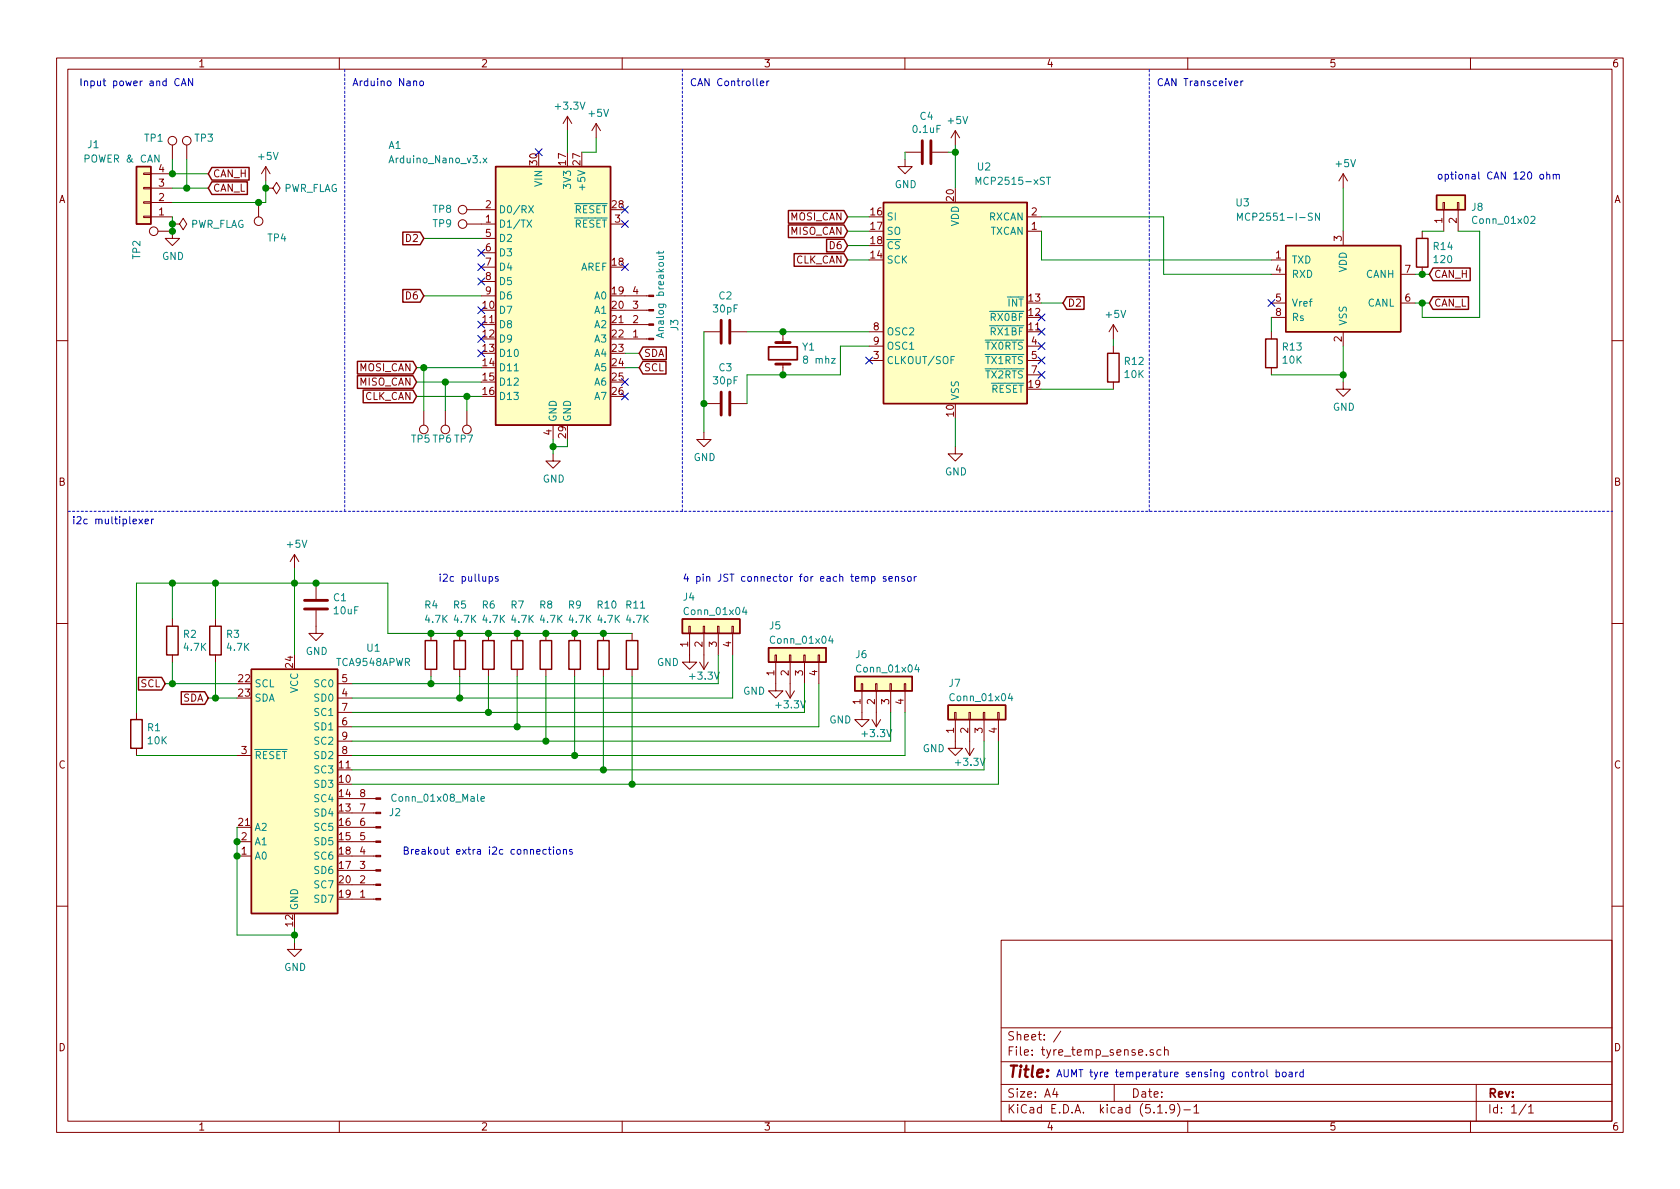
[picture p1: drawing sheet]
<svg xmlns="http://www.w3.org/2000/svg" width="297mm" height="210mm" viewBox="0 0 297 210" stroke-linecap="round" stroke-linejoin="round" font-family="sans-serif">
<g fill="none" stroke="#840000" stroke-width=".18">
<path d="M10 10.3h277v189.9h-277zM12 12.2h273v186.1h-273zM60 10.3v1.9M110 10.3v1.9M160 10.3v1.9M210 10.3v1.9M260 10.3v1.9M25.4 30.6h1.3v.3h-1.3zM25.4 33.1h1.3v.3h-1.3zM25.4 38.2h1.3v.3h-1.3zM25.4 35.7h1.3v.2h-1.3zM26.7 38.3h3.8"/>
<path d="M26.7 35.8h3.8M26.7 33.3h3.8M26.7 30.7h3.8M30.5 39.6h1.2l.7-1 .6 1-.6 1-.7-1M30.5 39.6h.1M30.5 25.6v2.6M33 25.6v2.6M45.7 35.8v2.5M47 33.3h1.3l.6-1 .6 1-.6 1-.6-1M47 33.3h.1M47 29.5l-.8 1.2M47 29.5v2.5"/>
<path d="M47 29.5l.8 1.2M82.5 39.6h5.1M82.5 37.1h5.1M100.3 20.6l-.7 1.2M100.3 20.6v2.5M100.3 20.6l.8 1.2M105.4 21.8l-.8 1.3M105.4 21.8v2.6M105.4 21.8l.8 1.3M107.9 39.6h2.6M160 28.2v1.3h1.3l-1.3 1.2-1.3-1.2h1.3M160 26.9h2.8"/>
<path d="M164.8 26.9h2.8M168.9 23.1v2.5M168.9 23.1l-.8 1.3M168.9 23.1l.8 1.3M181.6 38.3h2.5M237.5 30.7l-.8 1.3M237.5 30.7v2.6M237.5 30.7l.8 1.3M255.1 35.8h.3v1.3h-.3zM255.3 37.1v3.8M257.7 35.8h.2v1.3h-.2zM257.8 37.1v3.8"/>
<path d="M27.9 40.9h2.6v1.3h1.2l-1.2 1.2-1.3-1.2h1.3M85.1 42.2h2.5M85.1 44.7h2.5M85.1 47.2h2.5M85.1 49.8h2.5M85.1 52.3h2.5M110.5 52.3h4.2M110.5 54.9h4.2M110.5 57.4h4.2M110.5 59.9h4.2M124.5 58.7h2.8M129.3 58.7h2.8"/>
<path d="M138.4 58.7v1.9M153.7 58.7h2.5M181.6 40.9h2.5M196.8 57.4v2.5M196.8 57.4l-.7 1.3M196.8 57.4l.8 1.3M224.8 58.7v1.2M224.8 46h2.5M224.8 48.5h2.5M224.8 53.6h2.5M224.8 56.1h2.5M237.5 40.9v2.5"/>
<path d="M237.5 58.7v2.5M247.6 48.5h2.6M247.6 53.6h2.6M251.5 40.9v1.3M251.5 47.2v1.3M10 60.2h2M74.9 72.6v2.6M78.7 72.6v2.6M82.5 72.6v2.6M97.8 75.2v2.5M124.5 76.4v1.3h1.2l-1.2 1.3-1.3-1.3h1.3M124.5 71.4h2.8"/>
<path d="M129.3 71.4h2.8M138.4 64.4v1.9M153.7 63.7h2.5M153.7 61.2h2.5M168.9 79v1.3h1.3l-1.3 1.2-1.3-1.2h1.3M181.6 63.7h2.5M181.6 61.2h2.5M181.6 66.3h2.5M196.8 61.2v1.3M196.8 67.6v1.2M224.8 65v1.3M237.5 67.6v1.2h1.3l-1.3 1.3-1.3-1.3h1.3"/>
<path d="M285 60.2h2M52.1 98l-.8 1.3M52.1 98v2.6M52.1 98l.7 1.3M97.8 80.3v1.2h1.3l-1.3 1.3-1.3-1.3h1.3M10 110.3h2M30.5 109.5v1.2M30.5 115.8v1.3M38.1 109.5v1.2M38.1 115.8v1.3M55.9 107.9v4.1h1.2l-1.2 1.3-1.3-1.3h1.3M55.9 103.1v2.8"/>
<path d="M76.2 112v1.3M76.2 118.4v1.2M81.3 112v1.3M81.3 118.4v1.2M86.4 112v1.3M86.4 118.4v1.2M91.4 112v1.3M91.4 118.4v1.2M96.5 112v1.3M96.5 118.4v1.2M101.6 112v1.3M101.6 118.4v1.2"/>
<path d="M106.7 112v1.3M106.7 118.4v1.2M111.8 112v1.3M111.8 118.4v1.2M121.8 110.7h.2v1.3h-.2zM121.9 112v5.1h1.3l-1.3 1.3-1.3-1.3h1.3M123.7 117.1l.8 1.3M124.3 110.7h.3v1.3h-.3zM124.5 112v6.4M125.2 117.1l-.7 1.3M126.9 110.7h.2v1.3h-.2zM127 112v3.8"/>
<path d="M129.4 110.7h.3v1.3h-.3zM129.5 112v3.8M137 115.8h.3v1.3h-.3zM137.2 117.1v5.1h1.2l-1.2 1.2-1.3-1.2h1.3M139.6 115.8h.2v1.3h-.2zM139.7 117.1v6.3M142.1 115.8h.3v1.3h-.3zM142.2 117.1v3.8M144.7 115.8h.2v1.3h-.2zM144.8 117.1v3.8M285 110.3h2M24.1 126v1.2"/>
<path d="M24.1 132.3v1.3M41.9 133.6h2.5M59.7 133.6h2.5M59.7 123.4h2.5M59.7 120.9h2.5M59.7 128.5h2.5M59.7 126h2.5M59.7 131.1h2.5M138.9 122.2l.8 1.2M140.5 122.2l-.8 1.2M152.3 120.9h.2v1.3h-.2zM152.4 122.2v5h1.3l-1.3 1.3-1.3-1.3h1.3"/>
<path d="M154.2 127.2l.7 1.3M154.8 120.9h.3v1.3h-.3zM154.9 122.2v6.3M155.7 127.2l-.8 1.3M157.4 120.9h.2v1.3h-.2zM157.5 122.2v3.8M159.9 120.9h.2v1.3h-.2zM160 122.2v3.8M168.8 126h.2v1.2h-.2zM168.9 127.2v5.1h1.3l-1.3 1.3-1.3-1.3h1.3M170.7 132.3l.7 1.3M171.3 126h.3v1.2h-.3z"/>
<path d="M171.4 127.2v6.4M172.2 132.3l-.8 1.3M173.9 126h.2v1.2h-.2zM174 127.2v3.9M176.4 126h.3v1.2h-.3zM176.5 127.2v3.9M41.9 148.8h2.5M41.9 151.4h2.5M62.2 141.2h4.2M62.2 143.8h4.2M62.2 146.3h4.2M62.2 148.8h4.2"/>
<path d="M62.2 151.4h4.2M62.2 153.9h4.2M62.2 156.5h4.2M62.2 159h4.2M10 160.2h2M52.1 166.6v1.3h1.2l-1.2 1.3-1.3-1.3h1.3M177 166.3h108v32h-108zM285 160.2h2M60 198.3v1.9M110 198.3v1.9M160 198.3v1.9M177 194.8h108"/>
<path d="M177 191.8h108M177 187.8h108M177 181.8h108M186.5 192.5l-.4 1h1M186.8 193v1M187.6 182.3l-1.3 2M197 191.8v3M203.9 185.7a.37 .37 0 0 0-.6 .1l.1 .2 .5 .2 .1 .1-.2 .3-.5-.1M204.7 196.8h.8M205.3 185.7l-.5-.1-.3 .3 .2 .6h.6M205.9 185.7h.1a.37 .37 0 0 1 .6 .1v.8M205.9 185.1v1.5"/>
<path d="M206.2 196.7v.1M207.7 196l-.1 .1a.48 .48 0 0 1-.6 .1l-.2-.2 .2-.6a.48 .48 0 0 1 .6 .1 1.27 1.27 0 0 1-.2 1.2l-.4 .1M208.2 195.1a1.71 1.71 0 0 1 0 2.3M209.3 196.3h1.2M210 198.3v1.9M211.1 195.8l.4-.5v1.5M211.1 196.8h.9M260 198.3v1.9M261 191.8v6.5M269.8 195.2l-1.2 2M270.3 195.8l.4-.5v1.5M270.3 196.8h.8"/>
<circle cx="30.5" cy="24.9" r=".76"/>
<circle cx="33" cy="24.9" r=".76"/>
<circle cx="45.7" cy="39.1" r=".76"/>
<circle cx="81.8" cy="37.1" r=".76"/>
<circle cx="81.8" cy="39.6" r=".76"/>
<circle cx="27.2" cy="40.9" r=".76"/>
<circle cx="74.9" cy="75.9" r=".76"/>
<circle cx="78.7" cy="75.9" r=".76"/>
<circle cx="82.5" cy="75.9" r=".76"/>
</g>
<g fill="none" stroke="#840000" stroke-width=".25">
<path d="M24.1 29.5h2.6v10.1h-2.6zM37.5 29.6h6.5v2.2h-6.5l-.7-1.1zM37.5 32.2h6.2v2.2h-6.2l-.7-1.1zM87.6 29.5h20.3v45.7h-20.3zM139.4 37.2h9.8l.7 1.1-.7 1.2h-9.8zM139.4 39.8h9.8l.7 1.1-.7 1.1h-9.8zM156.2 35.8h25.4v35.6h-25.4zM254 34.5h5.1v2.6h-5.1zM71.2 41h3.1l.6 1.2-.6 1.1h-3.1zM71.2 51.2h3.1l.6 1.1-.6 1.1h-3.1zM140.4 44.9h8.8l.7 1.1-.7 1.1h-8.8zM146.2 42.3h3l.7 1.1-.7 1.1h-3z"/>
<path d="M188.6 52.5h3.1v2.2h-3.1l-.6-1.1zM223.8 59.9h2v5.1h-2zM227.3 43.4h20.3v15.3h-20.3zM250.4 42.2h2.1v5h-2.1zM253.4 47.4h6.5v2.2h-6.5l-.7-1.1zM253.4 52.5h6.2v2.2h-6.2l-.7-1.1zM63.2 63.9h9.8l.7 1.1-.7 1.1h-9.8zM63.2 66.4h9.8l.7 1.2-.7 1.1h-9.8zM64.2 69h8.8l.7 1.1-.7 1.1h-8.8zM113.7 63.9h4.1v2.2h-4.1l-.7-1.1zM113.7 61.4h4.1v2.2h-4.1l-.7-1.1zM195.8 62.5h2.1v5.1h-2.1z"/>
<path d="M24.5 119.8h4.1l.6 1.1-.6 1.1h-4.1zM29.5 110.7h2v5.1h-2zM37.1 110.7h2v5.1h-2zM44.4 118.4h15.3v43.1h-15.3zM75.2 113.3h2v5.1h-2zM80.3 113.3h2v5.1h-2zM85.3 113.3h2.1v5.1h-2.1zM90.4 113.3h2.1v5.1h-2.1zM95.5 113.3h2v5.1h-2zM100.6 113.3h2v5.1h-2zM105.7 113.3h2v5.1h-2zM110.7 113.3h2.1v5.1h-2.1z"/>
<path d="M120.6 109.5h10.2v2.5h-10.2zM135.9 114.5h10.1v2.6h-10.1zM151.1 119.6h10.2v2.6h-10.2zM23.1 127.2h2v5.1h-2zM32.1 122.3h4.1l.6 1.1-.6 1.2h-4.1zM167.6 124.7h10.2v2.5h-10.2z"/>
</g>
<g fill="#ffffc2" stroke="#ffffc2" stroke-width=".18">
<path d="M167.6 124.7h10.2v2.5h-10.2z"/>
<path d="M120.6 109.5h10.2v2.5h-10.2z"/>
<path d="M151.1 119.6h10.2v2.6h-10.2z"/>
<path d="M135.9 114.5h10.1v2.6h-10.1z"/>
<path d="M254 34.5h5.1v2.6h-5.1z"/>
<path d="M24.1 29.5h2.6v10.1h-2.6z"/>
<path d="M87.6 29.5h20.3v45.7h-20.3z"/>
<path d="M227.3 43.4h20.3v15.3h-20.3z"/>
<path d="M44.4 118.4h15.3v43.1h-15.3z"/>
<path d="M156.2 35.8h25.4v35.6h-25.4z"/>
</g>
<g fill="none" stroke="#008484" stroke-width=".18">
<path d="M85.4 28l.7 .8M86.1 28l-.7 .8M93.2 38.9l.8 1.3M93.5 36.4l.8 1.2M94 38.9l-.8 1.3M94.3 36.4l-.8 1.2M172.6 32.6v-1.3l.4 1 .4-1v1.3M185 31.3h.8M218.8 39v-1.3l.4 .9 .4-.9v1.3M233.3 37.7v1.3l-.7-1.3v1.3M270.7 38.4l.5-.2 .2 .4-.1 .2-.7 .7h.8M116.5 45.3h.8"/>
<path d="M116.5 44.4v.5M117.2 45.3l.1 .2v.3l-.8 .1M117.3 58.9l-1.2 .4 1.2 .4M117.3 44.4l-.2 .3h-1M168.8 63h-.7v1.3M131.6 107.4l-.3 .8h.8M131.9 107.8v.9M146.8 112.4l-.3 .9h.8M147.1 112.9v.9M162.1 117.5l-.3 .9h.8M162.4 118v.8M178.6 122.6l-.3 .9h.8"/>
<path d="M178.9 123.1v.8M85 141.3l.6-.1v-.3h-.4l-.2 .1 .1 .7h.5"/>
</g>
<path d="M163.1 24.9v4.1M164.6 24.9v4.1M127.5 56.6v4.1M129 56.6v4.1M127.5 69.3v4.1M129 69.3v4.1M137.2 60.6h2.5M137.2 64.4h2.5M53.8 106.2h4.1M53.8 107.7h4.1" fill="none" stroke="#840000" stroke-width=".51"/>
<g fill="#840000" stroke="#840000" stroke-width=".18">
<path d="M66.4 141.1h.9v.2h-.9z"/>
<path d="M66.4 143.6h.9v.3h-.9z"/>
<path d="M66.4 146.2h.9v.2h-.9z"/>
<path d="M66.4 148.7h.9v.3h-.9z"/>
<path d="M66.4 151.3h.9v.2h-.9z"/>
<path d="M66.4 153.8h.9v.2h-.9z"/>
<path d="M66.4 156.3h.9v.3h-.9z"/>
<path d="M66.4 158.9h.9v.2h-.9z"/>
<path d="M114.7 52.2h.9v.2h-.9z"/>
<path d="M114.7 54.7h.9v.3h-.9z"/>
<path d="M114.7 57.3h.9v.2h-.9z"/>
<path d="M114.7 59.8h.9v.3h-.9z"/>
</g>
<path d="M135.9 61.3h5.1v2.3h-5.1z" fill="none" stroke="#840000" stroke-width=".3"/>
<path d="M61 12.3v78.1M120.6 12.3v78.1M203.2 12.3v78.1M12.1 90.4h273" fill="none" stroke="#0000c2" stroke-width=".18" stroke-dasharray=".4 .4"/>
<g fill="none" stroke="#008400" stroke-width=".18">
<path d="M30.5 33.3h6.3M30.5 28.2v2.5h6.3M30.5 38.3v2.6M33 28.2v5.1M47 32v3.8h-16.5M100.3 23.1v3.8M105.4 24.4v2.5h-2.5M149.9 38.3h3.8M160 26.9v1.3M167.6 26.9h1.3M168.9 25.6v7.7M184.1 38.3h21.6v10.2h19.1"/>
<path d="M237.5 33.3v7.6M74.9 52.3h10.2M74.9 42.2h10.2M124.5 58.7v17.7M132.1 58.7h21.6M149.9 40.9h3.8M149.9 46h3.8M149.9 43.4h3.8M184.1 53.6h3.9M184.1 40.9v5.1h40.7M196.8 59.9v1.3M224.8 56.1v2.6"/>
<path d="M250.2 48.5h2.5M250.2 53.6h2.5M251.5 40.9h3.8M257.8 40.9h3.8v15.2h-10.1v-2.5M73.7 65h11.4M73.7 70.1h11.4M73.7 67.6h11.4M74.9 65v7.6M78.7 67.6v5M82.5 70.1v2.5M97.8 77.7v2.6M100.3 77.7v1.3h-2.5"/>
<path d="M110.5 65h2.5M110.5 62.5h2.5M153.7 61.2h-5.1v5.1h-16.5v5.1M168.9 73.9v5.1M184.1 68.8h12.7M224.8 66.3h12.7M237.5 61.2v6.4M30.5 103.1v6.4M30.5 117.1v3.8M38.1 103.1v6.4M38.1 117.1v6.3M52.1 100.6v15.2"/>
<path d="M76.2 119.6v1.3M81.3 119.6v3.8M86.4 119.6v6.4M91.4 119.6v8.9M96.5 119.6v11.5M101.6 119.6v14M106.7 119.6v16.5M111.8 112h-43.2v-8.9h-44.5v22.9M111.8 119.6v19.1M127 115.8v5.1h-64.8M129.5 115.8v7.6h-67.3M24.1 133.6h17.8"/>
<path d="M29.2 120.9h12.7M36.8 123.4h5.1M142.2 120.9v5.1h-80M144.8 120.9v7.6h-82.6M157.5 126v5.1h-95.3M160 126v7.6h-97.8M174 131.1v5h-111.8M176.5 131.1v7.6h-114.3M41.9 146.3v19h10.2M52.1 164.1v2.5"/>
</g>
<g fill="none" stroke="#0000c2" stroke-width=".18">
<path d="M31.7 14a.6 .6 0 0 0-.8 .4 .6 .6 0 0 0 .5 .8l.3-.2M32.1 15.2l.4-1.3 .4 1.3M32.2 14.8h.6M34.1 13.9v1.3l-.8-1.3v1.3M73.1 14.4l.2-.1 .3 .1 .1 .8M74.3 14.4l.3-.1 .3 .2-.1 .6-.4 .1-.1-.2zM134.4 14.7l.7-.1-.1-.2-.4-.1-.2 .2 .1 .6h.5M135.6 14.3v.9M136 14.3l-.4 .2M218.3 14.7l.6-.1-.1-.2-.4-.1-.1 .2v.6h.5M219.4 14.3v.9M219.8 14.3l-.4 .2"/>
<path d="M272.4 30.9l.3-.1 .2 .2-.1 .6-.3 .1-.2-.3zM273.5 31l.2-.2 .3 .1v.8M273.5 30.4v1.3M274.6 31l.2-.2 .3 .1 .1 .8M274.6 30.8v.9M275.2 31l.2-.2 .3 .1v.8M24.6 91.8l.6 .8M25.2 91.8l-.6 .8M25.7 92.2l.5-.1v-.3h-.4l-.1 .2v.6h.5M26.8 91.8v.8M27.2 91.8l-.4 .2M86.5 102l.3-.1 .3 .3-.1 .5h-.5"/>
<path d="M86.5 101.9v1.3M88.1 102l-.3-.1-.2 .2v.2l.5 .1v.3h-.5M154.1 102l.4-.1 .2 .3-.1 .5h-.5M156.6 102l-.3-.1-.1 .2v.2l.4 .1v.3h-.4M157.2 102.4l.6-.1-.1-.3-.3-.1-.2 .2 .1 .6h.4M158.3 102.1l.2-.2 .3 .1 .1 .8M158.3 101.9v.9M159.9 102l-.3-.1-.2 .2 .1 .2 .4 .1v.3h-.5M160.5 102.1l.2-.2 .4 .2v.5l-.1 .1-.3 .1-.2-.1zM161.6 101.9v.9M162 101.9l-.4 .3M96.6 150.3l-.4-.1-.2 .2 .1 .6h.5"/>
<path d="M97 150.2h.4M97.1 149.8v1.1l.3 .1M97.9 149.8v.1M97.9 150.2v.8M98.5 150.3l.3-.1 .3 .2v.4l-.3 .2h-.3l-.1-.2zM99.6 150.3l.2-.1 .3 .1 .1 .7M99.6 150.2v.8M101.2 150.3l-.3-.1-.2 .2 .1 .2 .4 .1v.3h-.5M222.9 189.6h.3l.3 .2-.2 .6h-.3l-.1-.1zM224 189.1v1.1l.2 .2M225.6 189.6h.4l.2 .2-.1 .6h-.5M225.6 189.1v1.3"/>
<path d="M226.8 189.6h.4l.2 .2-.1 .6h-.3l-.3-.2zM227.9 189.6h.5l.1 .8M228.5 189.9h-.4l-.2 .2v.3h.6M229.1 189.6v.8M229.4 189.6l-.3 .2M230.4 189.6h-.4l-.2 .2 .1 .6h.5M230.4 189.1v1.3"/>
</g>
<g fill="#008400" stroke="#008400" stroke-width=".25">
<circle cx="30.5" cy="120.9" r=".51"/>
<circle cx="33" cy="33.3" r=".51"/>
<circle cx="55.9" cy="103.1" r=".51"/>
<circle cx="97.8" cy="79" r=".51"/>
<circle cx="82.6" cy="70.1" r=".51"/>
<circle cx="41.9" cy="148.8" r=".51"/>
<circle cx="41.9" cy="151.4" r=".51"/>
<circle cx="38.1" cy="103.1" r=".51"/>
<circle cx="74.9" cy="65" r=".51"/>
<circle cx="30.5" cy="103.1" r=".51"/>
<circle cx="38.1" cy="123.4" r=".51"/>
<circle cx="168.9" cy="26.9" r=".51"/>
<circle cx="78.7" cy="67.6" r=".51"/>
<circle cx="52.1" cy="165.3" r=".51"/>
<circle cx="52.1" cy="103.1" r=".51"/>
<circle cx="251.5" cy="53.6" r=".51"/>
<circle cx="251.5" cy="48.5" r=".51"/>
<circle cx="237.5" cy="66.3" r=".51"/>
<circle cx="138.4" cy="66.3" r=".51"/>
<circle cx="124.5" cy="71.4" r=".51"/>
<circle cx="138.4" cy="58.7" r=".51"/>
<circle cx="96.5" cy="112" r=".51"/>
<circle cx="106.7" cy="112" r=".51"/>
<circle cx="101.6" cy="112" r=".51"/>
<circle cx="30.5" cy="40.9" r=".51"/>
<circle cx="76.2" cy="120.9" r=".51"/>
<circle cx="81.3" cy="123.4" r=".51"/>
<circle cx="45.7" cy="35.8" r=".51"/>
<circle cx="86.4" cy="126" r=".51"/>
<circle cx="91.4" cy="128.5" r=".51"/>
<circle cx="30.5" cy="30.7" r=".51"/>
<circle cx="96.5" cy="131.1" r=".51"/>
<circle cx="101.6" cy="133.6" r=".51"/>
<circle cx="91.4" cy="112" r=".51"/>
<circle cx="106.7" cy="136.1" r=".51"/>
<circle cx="111.8" cy="138.7" r=".51"/>
<circle cx="30.5" cy="39.6" r=".51"/>
<circle cx="47" cy="33.3" r=".51"/>
<circle cx="76.2" cy="112" r=".51"/>
<circle cx="86.4" cy="112" r=".51"/>
<circle cx="81.3" cy="112" r=".51"/>
</g>
<g fill="none" stroke="#000084" stroke-width=".18">
<path d="M94.6 26.3l1.3 1.2M95.9 26.3l-1.3 1.2M109.9 39l1.2 1.2M109.9 36.5l1.2 1.2M111.1 39l-1.2 1.2M111.1 36.5l-1.2 1.2M84.5 54.2l1.2 1.3M84.5 59.3l1.2 1.2M84.5 56.8l1.2 1.2M84.5 49.2l1.2 1.2M84.5 46.6l1.2 1.2M84.5 44.1l1.2 1.2"/>
<path d="M85.7 54.2l-1.2 1.3M85.7 59.3l-1.2 1.2M85.7 56.8l-1.2 1.2M85.7 49.2l-1.2 1.2M85.7 46.6l-1.2 1.2M85.7 44.1l-1.2 1.2M109.9 46.6l1.2 1.2M111.1 46.6l-1.2 1.2M183.5 55.5l1.3 1.2M183.5 58.1l1.3 1.2M184.8 55.5l-1.3 1.2M184.8 58.1l-1.3 1.2"/>
<path d="M224.2 53l1.2 1.2M225.4 53l-1.2 1.2M84.5 61.9l1.2 1.2M85.7 61.9l-1.2 1.2M109.9 69.5l1.2 1.2M109.9 66.9l1.2 1.3M111.1 69.5l-1.2 1.2M111.1 66.9l-1.2 1.3M153.1 63.1l1.2 1.3M154.3 63.1l-1.2 1.3M183.5 65.7l1.3 1.2M183.5 63.1l1.3 1.3"/>
<path d="M183.5 60.6l1.3 1.2M184.8 65.7l-1.3 1.2M184.8 63.1l-1.3 1.3M184.8 60.6l-1.3 1.2"/>
</g>
<text font-size="2.8" fill="#840000" x="178" y="190.5">Title:</text>
<g font-size="2.1" fill="#840000">
<text x="178" y="184">Sheet: /</text>
<text x="178" y="186.7">File: tyre_temp_sense.sch</text>
<text x="178" y="196.9">KiCad E.D.A. kicad (5.1.9)-1</text>
<text x="178" y="194.1">Size: A4</text>
<text x="200" y="194.1">Date:</text>
<text x="263" y="194.1">Rev:</text>
<text x="263" y="196.9">Id: 1/1</text>
</g>
<g font-size="1.8" fill="#840000">
<text x="35" y="11.9">1</text>
<text x="85" y="11.9">2</text>
<text x="135" y="11.9">3</text>
<text x="185" y="11.9">4</text>
<text x="235" y="11.9">5</text>
<text x="285" y="11.9">6</text>
<text x="95" y="29.2" transform="rotate(-90 95 29.2)">30</text>
<text x="100.1" y="29.2" transform="rotate(-90 100.1 29.2)">17</text>
<text x="102.6" y="29.2" transform="rotate(-90 102.6 29.2)">27</text>
<text x="10.4" y="35.9">A</text>
<text x="28.1" y="35.6">2</text>
<text x="28.1" y="33">3</text>
<text x="28.1" y="30.5">4</text>
<text x="37.6" y="31.4">CAN_H</text>
<text x="37.6" y="33.9">CAN_L</text>
<text x="168.7" y="35.5" transform="rotate(-90 168.7 35.5)">20</text>
<text x="285.4" y="35.9">A</text>
<text x="28.1" y="38.1">1</text>
<text x="85.9" y="39.4">1</text>
<text x="85.9" y="36.8">2</text>
<text x="85.9" y="41.9">5</text>
<text x="108.3" y="36.8">28</text>
<text x="108.7" y="39.4">3</text>
<text x="139.7" y="39">MOSI_CAN</text>
<text x="139.7" y="41.5">MISO_CAN</text>
<text x="154" y="38.1">16</text>
<text x="154" y="40.6">17</text>
<text x="182.4" y="40.6">1</text>
<text x="182.4" y="38.1">2</text>
<text x="255" y="39.5" transform="rotate(-90 255 39.5)">1</text>
<text x="257.6" y="39.5" transform="rotate(-90 257.6 39.5)">2</text>
<text x="71.9" y="42.8">D2</text>
<text x="85.9" y="44.4">6</text>
<text x="85.9" y="47">7</text>
<text x="108.3" y="47">18</text>
<text x="140.6" y="46.6">CLK_CAN</text>
<text x="146.8" y="44.1">D6</text>
<text x="154" y="45.7">14</text>
<text x="154" y="43.2">18</text>
<text x="225.6" y="45.7">1</text>
<text x="237.2" y="42.6" transform="rotate(-90 237.2 42.6)">3</text>
<text x="71.9" y="53">D6</text>
<text x="85.9" y="49.5">8</text>
<text x="85.9" y="52.1">9</text>
<text x="108.3" y="52.1">19</text>
<text x="111.9" y="52.1">4</text>
<text x="181.9" y="53.3">13</text>
<text x="225.6" y="48.3">4</text>
<text x="225.6" y="53.3">5</text>
<text x="248.4" y="53.3">6</text>
<text x="248.4" y="48.3">7</text>
<text x="253.5" y="49.1">CAN_H</text>
<text x="85.4" y="54.6">10</text>
<text x="85.4" y="57.1">11</text>
<text x="85.4" y="59.7">12</text>
<text x="108.3" y="54.6">20</text>
<text x="108.3" y="57.1">21</text>
<text x="108.3" y="59.7">22</text>
<text x="111.9" y="59.7">1</text>
<text x="111.9" y="57.1">2</text>
<text x="111.9" y="54.6">3</text>
<text x="154.5" y="58.4">8</text>
<text x="181.9" y="58.4">11</text>
<text x="181.9" y="55.9">12</text>
<text x="188.7" y="54.2">D2</text>
<text x="225.6" y="55.9">8</text>
<text x="253.5" y="54.2">CAN_L</text>
<text x="63.5" y="65.7">MOSI_CAN</text>
<text x="85.4" y="62.2">13</text>
<text x="85.4" y="64.8">14</text>
<text x="108.3" y="62.2">23</text>
<text x="108.3" y="64.8">24</text>
<text x="113.8" y="65.7">SCL</text>
<text x="113.8" y="63.1">SDA</text>
<text x="154.5" y="63.5">3</text>
<text x="154.5" y="61">9</text>
<text x="182.4" y="61">4</text>
<text x="182.4" y="63.5">5</text>
<text x="237.2" y="60.4" transform="rotate(-90 237.2 60.4)">2</text>
<text x="63.5" y="68.2">MISO_CAN</text>
<text x="64.4" y="70.7">CLK_CAN</text>
<text x="85.4" y="67.3">15</text>
<text x="85.4" y="69.8">16</text>
<text x="108.3" y="67.3">25</text>
<text x="108.3" y="69.8">26</text>
<text x="181.9" y="68.6">19</text>
<text x="182.4" y="66">7</text>
<text x="97.5" y="76.9" transform="rotate(-90 97.5 76.9)">4</text>
<text x="100.1" y="77.4" transform="rotate(-90 100.1 77.4)">29</text>
<text x="168.7" y="73.6" transform="rotate(-90 168.7 73.6)">10</text>
<text x="10.4" y="85.9">B</text>
<text x="285.4" y="85.9">B</text>
<text x="51.8" y="118.1" transform="rotate(-90 51.8 118.1)">24</text>
<text x="121.7" y="114.4" transform="rotate(-90 121.7 114.4)">1</text>
<text x="124.2" y="114.4" transform="rotate(-90 124.2 114.4)">2</text>
<text x="126.7" y="114.4" transform="rotate(-90 126.7 114.4)">3</text>
<text x="129.3" y="114.4" transform="rotate(-90 129.3 114.4)">4</text>
<text x="136.9" y="119.5" transform="rotate(-90 136.9 119.5)">1</text>
<text x="139.4" y="119.5" transform="rotate(-90 139.4 119.5)">2</text>
<text x="142" y="119.5" transform="rotate(-90 142 119.5)">3</text>
<text x="144.5" y="119.5" transform="rotate(-90 144.5 119.5)">4</text>
<text x="24.9" y="121.5">SCL</text>
<text x="32.3" y="124.1">SDA</text>
<text x="42.2" y="120.6">22</text>
<text x="42.2" y="123.2">23</text>
<text x="60.5" y="123.2">4</text>
<text x="60.5" y="120.6">5</text>
<text x="60.5" y="125.7">7</text>
<text x="152.1" y="124.6" transform="rotate(-90 152.1 124.6)">1</text>
<text x="154.7" y="124.6" transform="rotate(-90 154.7 124.6)">2</text>
<text x="157.2" y="124.6" transform="rotate(-90 157.2 124.6)">3</text>
<text x="159.8" y="124.6" transform="rotate(-90 159.8 124.6)">4</text>
<text x="60.5" y="128.3">6</text>
<text x="60.5" y="130.8">9</text>
<text x="168.7" y="129.6" transform="rotate(-90 168.7 129.6)">1</text>
<text x="171.2" y="129.6" transform="rotate(-90 171.2 129.6)">2</text>
<text x="173.7" y="129.6" transform="rotate(-90 173.7 129.6)">3</text>
<text x="176.3" y="129.6" transform="rotate(-90 176.3 129.6)">4</text>
<text x="10.4" y="135.9">C</text>
<text x="42.7" y="133.3">3</text>
<text x="60" y="135.9">11</text>
<text x="60.5" y="133.3">8</text>
<text x="285.4" y="135.9">C</text>
<text x="60" y="138.4">10</text>
<text x="60" y="143.5">13</text>
<text x="60" y="141">14</text>
<text x="63.7" y="143.5">7</text>
<text x="63.7" y="141">8</text>
<text x="42.2" y="146">21</text>
<text x="42.7" y="148.6">2</text>
<text x="60" y="148.6">15</text>
<text x="60" y="146">16</text>
<text x="63.7" y="148.6">5</text>
<text x="63.7" y="146">6</text>
<text x="42.7" y="151.1">1</text>
<text x="60" y="153.7">17</text>
<text x="60" y="151.1">18</text>
<text x="63.7" y="153.7">3</text>
<text x="63.7" y="151.1">4</text>
<text x="60" y="158.7">19</text>
<text x="60" y="156.2">20</text>
<text x="63.7" y="158.7">1</text>
<text x="63.7" y="156.2">2</text>
<text x="51.8" y="163.8" transform="rotate(-90 51.8 163.8)">12</text>
<text x="10.4" y="185.9">D</text>
<text x="285.4" y="185.9">D</text>
<text x="35" y="199.9">1</text>
<text x="85" y="199.9">2</text>
<text x="135" y="199.9">3</text>
<text x="185" y="199.9">4</text>
<text x="235" y="199.9">5</text>
<text x="285" y="199.9">6</text>
</g>
<g font-size="1.8" fill="#0000c2">
<text x="14" y="15.2">Input power and CAN</text>
<text x="62.2" y="15.2">Arduino Nano</text>
<text x="121.9" y="15.2">CAN Controller</text>
<text x="204.5" y="15.2">CAN Transceiver</text>
<text x="254" y="31.7">optional CAN 120 ohm</text>
<text x="12.7" y="92.7">i2c multiplexer</text>
<text x="77.5" y="102.9">i2c pullups</text>
<text x="120.6" y="102.9">4 pin JST connector for each temp sensor</text>
<text x="71.1" y="151.1">Breakout extra i2c connections</text>
<text x="186.7" y="190.5">AUMT tyre temperature sensing control board</text>
</g>
<g font-size="1.8" fill="#008484">
<text x="98.4" y="19.4">+3.3V</text>
<text x="104.2" y="20.7">+5V</text>
<text x="161.5" y="23.5">0.1uF</text>
<text x="162.7" y="21.2">C4</text>
<text x="167.7" y="21.9">+5V</text>
<text x="15.2" y="28.7">POWER &amp; CAN</text>
<text x="15.5" y="26.2">J1</text>
<text x="25.6" y="25.1">TP1</text>
<text x="34.5" y="25.1">TP3</text>
<text x="45.8" y="28.3">+5V</text>
<text x="68.7" y="26.3">A1</text>
<text x="69.2" y="28.9">Arduino_Nano_v3.x</text>
<text x="236.3" y="29.6">+5V</text>
<text x="50.1" y="34">PWR_FLAG</text>
<text x="95.9" y="32.9" transform="rotate(-90 95.9 32.9)">VIN</text>
<text x="101" y="33.1" transform="rotate(-90 101 33.1)">3V3</text>
<text x="103.5" y="33.2" transform="rotate(-90 103.5 33.2)">+5V</text>
<text x="158.2" y="33.3">GND</text>
<text x="172.9" y="30.1">U2</text>
<text x="173.2" y="32.7">MCP2515-xST</text>
<text x="33.6" y="40.3">PWR_FLAG</text>
<text x="76.6" y="37.6">TP8</text>
<text x="76.6" y="40.2">TP9</text>
<text x="88.1" y="40.3">D1/TX</text>
<text x="88.1" y="37.7">D0/RX</text>
<text x="101.5" y="37.7">RESET</text>
<text x="101.5" y="40.3">RESET</text>
<text x="156.7" y="39">SI</text>
<text x="156.7" y="41.5">SO</text>
<text x="169.5" y="40.1" transform="rotate(-90 169.5 40.1)">VDD</text>
<text x="174.8" y="39">RXCAN</text>
<text x="175" y="41.5">TXCAN</text>
<text x="218.6" y="36.5">U3</text>
<text x="220.1" y="39">MCP2551-I-SN</text>
<text x="260.2" y="37.3">J8</text>
<text x="260.7" y="39.6">Conn_01x02</text>
<text x="24.8" y="45.8" transform="rotate(-90 24.8 45.8)">TP2</text>
<text x="28.7" y="46">GND</text>
<text x="47.4" y="42.7">TP4</text>
<text x="88.1" y="42.8">D2</text>
<text x="88.1" y="45.3">D3</text>
<text x="88.1" y="47.9">D4</text>
<text x="102.6" y="47.9">AREF</text>
<text x="156.7" y="46.6">SCK</text>
<text x="156.7" y="44.1">CS</text>
<text x="228.3" y="46.6">TXD</text>
<text x="253.5" y="44.2">R14</text>
<text x="253.6" y="46.5">120</text>
<text x="88.1" y="50.4">D5</text>
<text x="88.1" y="53">D6</text>
<text x="105.2" y="53">A0</text>
<text x="127.2" y="53">C2</text>
<text x="228.3" y="49.1">RXD</text>
<text x="238.1" y="48.2" transform="rotate(-90 238.1 48.2)">VDD</text>
<text x="241.5" y="49.1">CANH</text>
<text x="88.1" y="55.5">D7</text>
<text x="88.1" y="58">D8</text>
<text x="105.2" y="55.5">A1</text>
<text x="105.2" y="58">A2</text>
<text x="117.4" y="59" transform="rotate(-90 117.4 59)">Analog breakout</text>
<text x="119.9" y="58.5" transform="rotate(-90 119.9 58.5)">J3</text>
<text x="126.2" y="55.3">30pF</text>
<text x="156.7" y="59.3">OSC2</text>
<text x="175.3" y="59.3">RX1BF</text>
<text x="175.3" y="56.8">RX0BF</text>
<text x="178.3" y="54.2">INT</text>
<text x="195.6" y="56.2">+5V</text>
<text x="228.3" y="54.2">Vref</text>
<text x="228.3" y="56.8">Rs</text>
<text x="238.1" y="57.7" transform="rotate(-90 238.1 57.7)">VSS</text>
<text x="241.7" y="54.2">CANL</text>
<text x="88.1" y="60.6">D9</text>
<text x="88.1" y="63.1">D10</text>
<text x="88.1" y="65.7">D11</text>
<text x="105.2" y="60.6">A3</text>
<text x="105.2" y="63.1">A4</text>
<text x="105.2" y="65.7">A5</text>
<text x="127.2" y="65.7">C3</text>
<text x="141.9" y="62">Y1</text>
<text x="142.4" y="64.3">8 mhz</text>
<text x="156.7" y="64.4">CLKOUT/SOF</text>
<text x="156.7" y="61.8">OSC1</text>
<text x="174.3" y="61.8">TX0RTS</text>
<text x="174.3" y="64.4">TX1RTS</text>
<text x="198.9" y="64.5">R12</text>
<text x="226.8" y="62">R13</text>
<text x="226.8" y="64.3">10K</text>
<text x="88.1" y="68.2">D12</text>
<text x="88.1" y="70.7">D13</text>
<text x="105.2" y="68.2">A6</text>
<text x="105.2" y="70.7">A7</text>
<text x="126.2" y="68">30pF</text>
<text x="169.5" y="70.9" transform="rotate(-90 169.5 70.9)">VSS</text>
<text x="174.3" y="66.9">TX2RTS</text>
<text x="175.2" y="69.5">RESET</text>
<text x="198.9" y="66.8">10K</text>
<text x="98.4" y="74.7" transform="rotate(-90 98.4 74.7)">GND</text>
<text x="101" y="74.7" transform="rotate(-90 101 74.7)">GND</text>
<text x="235.7" y="72.6">GND</text>
<text x="72.8" y="78.3">TP5 TP6 TP7</text>
<text x="122.6" y="81.5">GND</text>
<text x="96" y="85.3">GND</text>
<text x="167.1" y="84.1">GND</text>
<text x="50.9" y="96.9">+5V</text>
<text x="59" y="106.3">C1</text>
<text x="75.1" y="107.6">R4</text>
<text x="80.2" y="107.6">R5</text>
<text x="85.3" y="107.6">R6</text>
<text x="90.4" y="107.6">R7</text>
<text x="95.5" y="107.6">R8</text>
<text x="100.5" y="107.6">R9</text>
<text x="105.7" y="107.6">R10</text>
<text x="110.8" y="107.6">R11</text>
<text x="120.9" y="106.2">J4</text>
<text x="32.5" y="112.8">R2</text>
<text x="40.1" y="112.8">R3</text>
<text x="59.1" y="108.6">10uF</text>
<text x="75.3" y="110.2">4.7K</text>
<text x="80.4" y="110.2">4.7K</text>
<text x="85.4" y="110.2">4.7K</text>
<text x="90.5" y="110.2">4.7K</text>
<text x="95.6" y="110.2">4.7K</text>
<text x="100.7" y="110.2">4.7K</text>
<text x="105.8" y="110.2">4.7K</text>
<text x="110.8" y="110.2">4.7K</text>
<text x="121.3" y="108.8">Conn_01x04</text>
<text x="136.1" y="111.3">J5</text>
<text x="136.5" y="113.8">Conn_01x04</text>
<text x="32.6" y="115.1">4.7K</text>
<text x="40.2" y="115.1">4.7K</text>
<text x="54.1" y="115.8">GND</text>
<text x="59.6" y="117.8">TCA9548APWR</text>
<text x="64.9" y="115.2">U1</text>
<text x="116.2" y="117.8">GND</text>
<text x="151.3" y="116.4">J6</text>
<text x="151.8" y="118.9">Conn_01x04</text>
<text x="45" y="121.5">SCL</text>
<text x="45" y="124.1">SDA</text>
<text x="52.7" y="122.6" transform="rotate(-90 52.7 122.6)">VCC</text>
<text x="55.8" y="124.1">SD0</text>
<text x="55.8" y="121.5">SC0</text>
<text x="122.1" y="120.2">+3.3V</text>
<text x="131.4" y="122.9">GND</text>
<text x="137.4" y="125.3">+3.3V</text>
<text x="167.8" y="121.5">J7</text>
<text x="168.3" y="124">Conn_01x04</text>
<text x="26.1" y="129.3">R1</text>
<text x="26.2" y="131.6">10K</text>
<text x="55.8" y="129.2">SD1</text>
<text x="55.8" y="126.6">SC1</text>
<text x="55.8" y="131.7">SC2</text>
<text x="146.6" y="127.9">GND</text>
<text x="152.6" y="130.3">+3.3V</text>
<text x="45" y="134.2">RESET</text>
<text x="55.8" y="136.8">SC3</text>
<text x="55.8" y="134.2">SD2</text>
<text x="163.1" y="133">GND</text>
<text x="169.1" y="135.4">+3.3V</text>
<text x="55.8" y="139.3">SD3</text>
<text x="55.8" y="141.9">SC4</text>
<text x="69.8" y="141.8">Conn_01x08_Male</text>
<text x="45" y="149.5">A1</text>
<text x="45" y="146.9">A2</text>
<text x="55.8" y="144.4">SD4</text>
<text x="55.8" y="149.5">SD5</text>
<text x="55.8" y="146.9">SC5</text>
<text x="68.9" y="144.3">J2</text>
<text x="45" y="152">A0</text>
<text x="55.8" y="154.6">SD6</text>
<text x="55.8" y="152">SC6</text>
<text x="52.7" y="161" transform="rotate(-90 52.7 161)">GND</text>
<text x="55.8" y="159.6">SD7</text>
<text x="55.8" y="157.1">SC7</text>
<text x="50.2" y="171.7">GND</text>
</g>
</svg>
